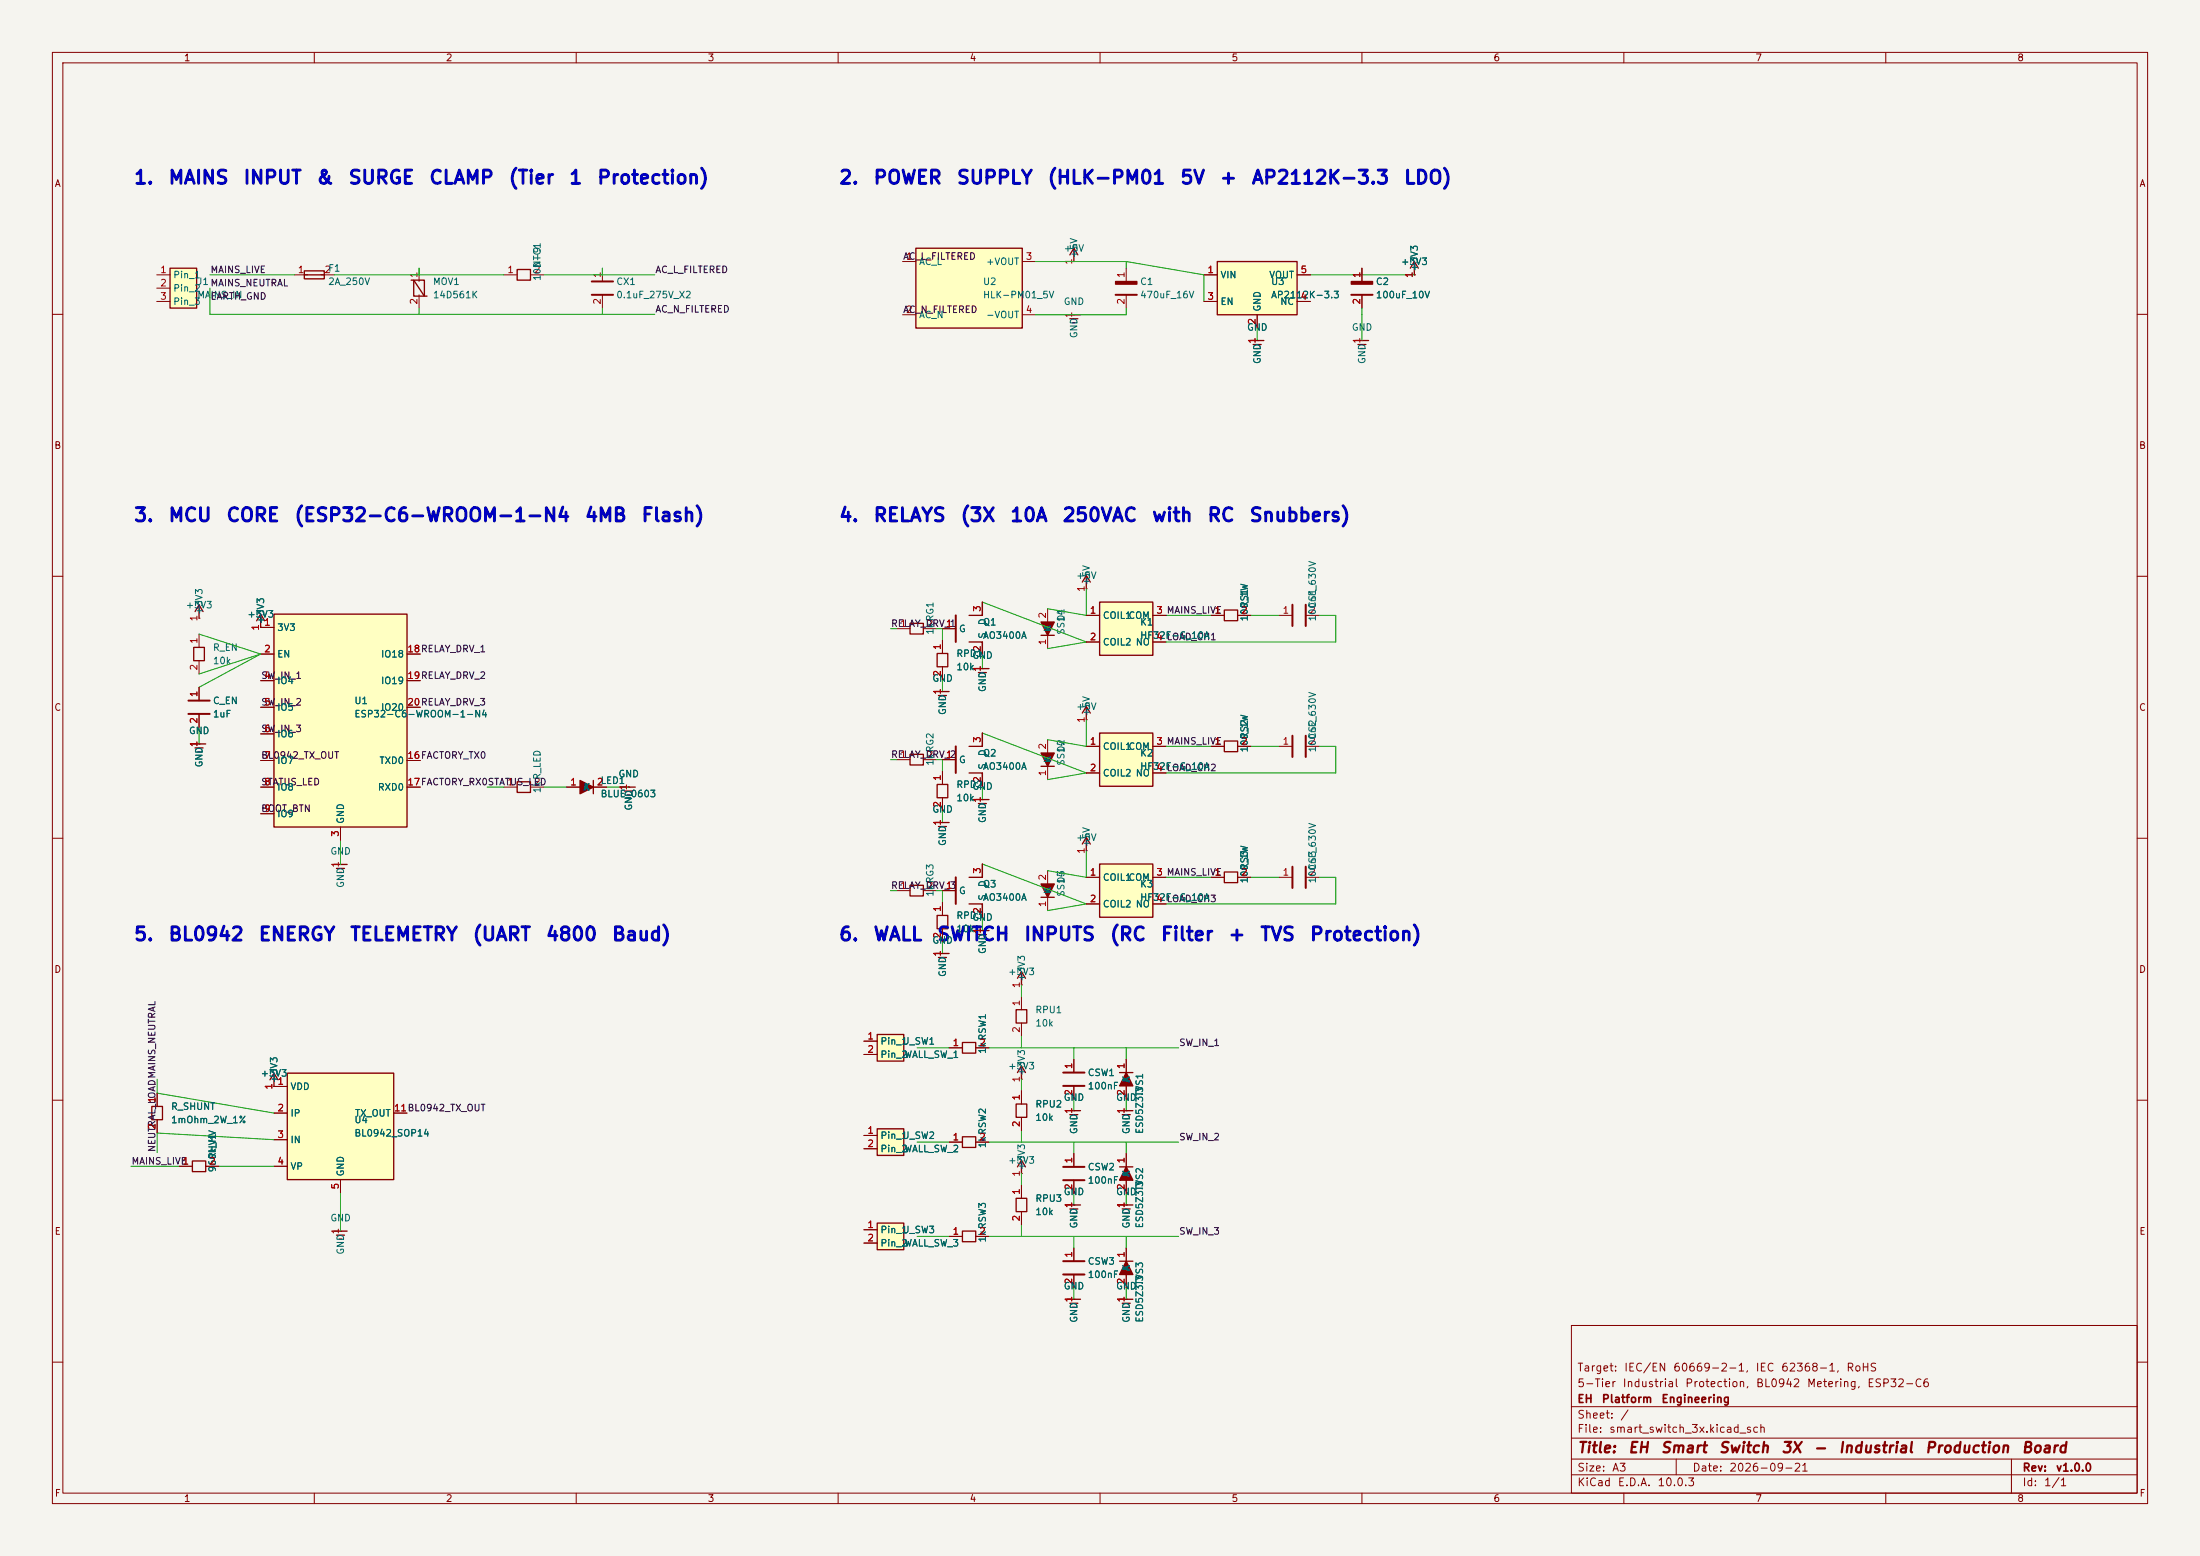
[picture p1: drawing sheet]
<svg xmlns="http://www.w3.org/2000/svg" width="420mm" height="297mm" viewBox="0 0 420 297" stroke-linecap="round" stroke-linejoin="round" font-family="sans-serif">
<path d="M0 0h420v297h-420z" fill="#f5f4ef" stroke="#f5f4ef" stroke-width=".19"/>
<g fill="none" stroke="#840000" stroke-width=".19">
<path d="M10 10h400v277h-400zM12 12h396v273h-396zM60 10v2M110 10v2M160 10v2M210 10v2M260 10v2M310 10v2M360 10v2M10 60h2M408 60h2M10 110h2"/>
<path d="M408 110h2M187.5 127.6h.1M10 160h2M231.2 142.5h2.5M236.3 142.5h2.5M408 160h2M207.4 162.4h.1M10 210h2M408 210h2M300 253h108v32h-108zM10 260h2M300 278.5h108"/>
<path d="M300 274.5h108M300 268.5h108M320 278.5v3M384 278.5v6.5M408 260h2M60 285v2M110 285v2M160 285v2M210 285v2M260 285v2M300 281.5h108M310 285v2"/>
<path d="M360 285v2"/>
</g>
<path d="M186.3 127.6h2.5M186.8 128.4h1.5M187.3 129.1h.5M207.4 159.8v2.6M233.7 141.4h2.6v2.1h-2.6zM206.6 161.1l.8-1.3 .7 1.3" fill="none" stroke="#840000" stroke-width=".25"/>
<path d="M209.9 164.9h10.2v10.2h-10.2z" fill="#ffffc2"/>
<path d="M233.7 116.4h2.6v2.1h-2.6zM209.9 164.9h10.2v10.2h-10.2zM183.7 199h2.6v2h-2.6zM194 192.7h2v2.6h-2zM194 210.7h2v2.6h-2zM194.2 204.7l.8-1.2 .8 1.2M195 203.5v2.5M203.7 212h2.6M204.2 212.8h1.6M204.7 213.5h.6" fill="none" stroke="#840000" stroke-width=".25"/>
<g fill="none" stroke="#840000" stroke-width=".19">
<path d="M115 51.2v2.5M115 56.3v2.5M231.2 117.5h2.5M236.3 117.5h2.5M244.2 142.5h2.5M249.3 142.5h2.5M207.4 167.5h2.5M207.4 172.5h2.5M220.1 167.5h2.5M220.1 172.5h2.5M181.2 200h2.5M186.3 200h2.5"/>
<path d="M195 190.2v2.5M195 195.3v2.5M195 206h.1M195 208.2v2.5M195 213.3v2.5M205 212h.1"/>
</g>
<path d="M113 53.7h4M113 56.3h4M246.7 140.4v4.1M249.3 140.4v4.1" fill="none" stroke="#840000" stroke-width=".38"/>
<path d="M167.5 215.5h5v5h-5z" fill="#ffffc2"/>
<path d="M258.7 65h2.6M259.2 65.8h1.6M259.7 66.5h.6M206.6 111.1l.8-1.3 .7 1.3M207.4 109.8v2.6M178.9 124.7h2v2.6h-2zM167.5 215.5h5v5h-5z" fill="none" stroke="#840000" stroke-width=".25"/>
<path d="M260 65h.1M207.4 112.4h.1M179.9 122.2v2.5M179.9 127.3v2.5M164.9 216.7h2.6M164.9 219.3h2.6" fill="none" stroke="#840000" stroke-width=".19"/>
<path d="M232.4 49.9h15.2v10.2h-15.2z" fill="#ffffc2"/>
<path d="M232.4 49.9h15.2v10.2h-15.2zM198.7 121.3h2.6M183.7 217h2.6v2h-2.6z" fill="none" stroke="#840000" stroke-width=".25"/>
<path d="M229.8 52.5h2.6M229.8 57.5h2.6M247.6 52.5h2.6M247.6 57.5h2.6M240 60.1v2.5M200 116.2v2.5M200 121.3v2.5M181.2 218h2.5M186.3 218h2.5" fill="none" stroke="#840000" stroke-width=".19"/>
<path d="M198.7 118.7h2.6l-1.3 2.6z" fill="#840000" stroke="#840000" stroke-width=".25"/>
<path d="M167.5 197.5h5v5h-5z" fill="#ffffc2"/>
<g fill="none" stroke="#840000" stroke-width=".25">
<path d="M58.1 51.7h3.8v1.5h-3.8zM58.1 52.5h3.8M37.2 116.7l.8-1.2 .8 1.2M38 115.5v2.5M49 118.5l.8-1.3 .7 1.3M49.8 117.2v2.6M173.7 119h2.6v2h-2.6zM187.5 114.9v2.6h-2.5M37 123.6h2v2.5h-2zM178.7 132h2.5M179.2 132.8h1.5M179.7 133.5h.5"/>
<path d="M185 122.5h2.5v2.6M36.7 142h2.6M37.2 142.8h1.6M37.7 143.5h.6M113.3 149v2.5M118.7 150.2h2.6M119.2 151h1.6M119.7 151.8h.6M173.7 144h2.6v2h-2.6zM63.7 165h2.6M64.2 165.8h1.6M64.7 166.5h.6"/>
<path d="M167.5 197.5h5v5h-5zM194.2 186.7l.8-1.2 .8 1.2M195 185.5v2.5"/>
</g>
<g fill="none" stroke="#840000" stroke-width=".19">
<path d="M56.2 52.5h2.5M61.3 52.5h2.5M38 118h.1M49.8 119.8h.1M171.2 120h2.5M176.3 120h2.5M179.9 120h2.6M187.5 114.9v2.6M38 121v2.6M38 126.1v2.6M38 131.2v2.5M38 136.3v2.5"/>
<path d="M179.9 132h.1M187.5 122.5v2.6M38 142h.1M108.2 150.2h2.5M113.3 150.2h2.5M120 150.2h.1M171.2 145h2.5M176.3 145h2.5M65 165h.1M164.9 198.7h2.6M195 188h.1M164.9 201.3h2.6"/>
</g>
<path d="M110.7 149l2.6 1.2-2.6 1.3z" fill="#840000" stroke="#840000" stroke-width=".25"/>
<path d="M182.5 117.5v5M36 133.7h4M36 136.3h4" fill="none" stroke="#840000" stroke-width=".38"/>
<path d="M209.9 114.9h10.2v10.2h-10.2z" fill="#ffffc2"/>
<path d="M209.9 114.9h10.2v10.2h-10.2zM206.6 136.1l.8-1.3 .7 1.3M207.4 134.8v2.6" fill="none" stroke="#840000" stroke-width=".25"/>
<path d="M207.4 117.5h2.5M220.1 117.5h2.5M207.4 137.4h.1M207.4 122.5h2.5M220.1 122.5h2.5" fill="none" stroke="#840000" stroke-width=".19"/>
<path d="M52.3 117.2h25.4v40.7h-25.4z" fill="#ffffc2"/>
<path d="M78.5 53.5h.5l2 3h.5M79 53.5h2v3h-2zM52.3 117.2h25.4v40.7h-25.4z" fill="none" stroke="#840000" stroke-width=".25"/>
<g fill="none" stroke="#840000" stroke-width=".19">
<path d="M80 51.2v2.5M80 56.3v2.5M49.8 119.8h2.5M49.8 124.8h2.5M49.8 129.9h2.5M49.8 135h2.5M77.7 124.8h2.5M77.7 129.9h2.5M77.7 135h2.5M49.8 140.1h2.5M49.8 145.2h2.5M49.8 150.2h2.5"/>
<path d="M49.8 155.3h2.5M65 157.9v2.5M77.7 145.2h2.5M77.7 150.2h2.5"/>
</g>
<path d="M32.5 51.2h5v7.6h-5z" fill="#ffffc2"/>
<g fill="none" stroke="#840000" stroke-width=".25">
<path d="M32.5 51.2h5v7.6h-5zM98.7 51.4h2.6v2.1h-2.6zM269.2 51.2l.8-1.3 .8 1.3M270 49.9v2.6M203.7 60.1h2.6M204.2 60.8h1.6M204.7 61.6h.6M29 211.2h2v2.5h-2zM213.7 204.7h2.6M213.7 212h2.6M214.2 212.8h1.6M214.7 213.5h.6"/>
<path d="M36.7 221.6h2.6v2h-2.6z"/>
</g>
<g fill="none" stroke="#840000" stroke-width=".19">
<path d="M29.9 52.5h2.6M29.9 55h2.6M29.9 57.5h2.6M96.2 52.5h2.5M101.3 52.5h2.5M215 51.2v2.5M215 56.3v2.5M260 51.2v2.5M260 56.3v2.5M270 52.5h.1M205 60.1h.1M244.2 117.5h2.5"/>
<path d="M249.3 117.5h2.5M30 208.6v2.6M30 213.7v2.6M205 202.2v2.5M205 207.3v2.5M215 212h.1M215 202.2v2.5M215 207.3v2.5M34.2 222.6h2.5M39.3 222.6h2.5"/>
</g>
<path d="M213 56.3h4M258 56.3h4M246.7 115.4v4.1M249.3 115.4v4.1M203 204.7h4M203 207.3h4" fill="none" stroke="#840000" stroke-width=".38"/>
<g fill="#840000" stroke="#840000" stroke-width=".25">
<path d="M213 53.7h4v.5h-4z"/>
<path d="M215 204.7l1.3 2.6h-2.6z"/>
<path d="M258 53.7h4v.5h-4z"/>
</g>
<path d="M167.5 233.5h5v5h-5z" fill="#ffffc2"/>
<path d="M167.5 233.5h5v5h-5z" fill="none" stroke="#840000" stroke-width=".25"/>
<path d="M164.9 234.7h2.6M164.9 237.3h2.6" fill="none" stroke="#840000" stroke-width=".19"/>
<path d="M54.8 204.8h20.4v20.4h-20.4z" fill="#ffffc2"/>
<path d="M51.5 206.1l.8-1.3 .8 1.3M52.3 204.8v2.6M54.8 204.8h20.4v20.4h-20.4z" fill="none" stroke="#840000" stroke-width=".25"/>
<path d="M52.3 207.4h.1M52.3 207.4h2.5M52.3 212.5h2.5M52.3 217.5h2.5M75.2 212.5h2.5M52.3 222.6h2.5M65 225.2v2.5" fill="none" stroke="#840000" stroke-width=".19"/>
<path d="M174.8 47.4h20.4v15.2h-20.4z" fill="#ffffc2"/>
<g fill="none" stroke="#840000" stroke-width=".25">
<path d="M174.8 47.4h20.4v15.2h-20.4zM204.2 48.7l.8-1.3 .8 1.3M205 47.4v2.5M238.7 65h2.6M239.2 65.8h1.6M239.7 66.5h.6M63.7 235h2.6M64.2 235.8h1.6M64.7 236.5h.6M183.7 235h2.6v2h-2.6zM194 228.7h2v2.6h-2zM194.2 222.7l.8-1.2 .8 1.2"/>
<path d="M195 221.5v2.5M203.7 230h2.6M204.2 230.8h1.6M204.7 231.5h.6M213.7 230h2.6M213.7 222.7h2.6M214.2 230.8h1.6M214.7 231.5h.6M203.7 248h2.6M204.2 248.8h1.6M204.7 249.5h.6M213.7 248h2.6"/>
<path d="M213.7 240.7h2.6M214.2 248.8h1.6M214.7 249.5h.6"/>
</g>
<g fill="none" stroke="#840000" stroke-width=".19">
<path d="M172.3 49.9h2.5M195.2 49.9h2.5M205 49.9h.1M172.3 60.1h2.5M195.2 60.1h2.5M240 65h.1M65 235h.1M181.2 236h2.5M186.3 236h2.5M195 224h.1M195 226.2v2.5M195 231.3v2.5"/>
<path d="M205 230h.1M205 220.2v2.5M205 225.3v2.5M205 238.2v2.5M215 230h.1M215 220.2v2.5M215 225.3v2.5M215 238.2v2.5M205 248h.1M205 243.3v2.5M215 248h.1M215 243.3v2.5"/>
</g>
<path d="M203 222.7h4M203 225.3h4M203 240.7h4M203 243.3h4" fill="none" stroke="#840000" stroke-width=".38"/>
<g fill="#840000" stroke="#840000" stroke-width=".25">
<path d="M215 240.7l1.3 2.6h-2.6z"/>
<path d="M215 222.7l1.3 2.6h-2.6z"/>
</g>
<path d="M209.9 139.9h10.2v10.2h-10.2z" fill="#ffffc2"/>
<g fill="none" stroke="#840000" stroke-width=".25">
<path d="M187.5 139.9v2.6h-2.5M209.9 139.9h10.2v10.2h-10.2zM98.7 149.2h2.6v2.1h-2.6zM178.7 157h2.5M178.9 149.7h2v2.6h-2zM179.2 157.8h1.5M179.7 158.5h.5M185 147.5h2.5v2.6M186.3 152.6h2.5M186.8 153.4h1.5M187.3 154.1h.5M198.7 146.3h2.6"/>
<path d="M173.7 169h2.6v2h-2.6zM178.9 174.7h2v2.6h-2zM185 172.5h2.5v2.6M186.3 177.6h2.5M186.8 178.4h1.5M187.3 179.1h.5M187.5 164.9v2.6h-2.5M198.7 171.3h2.6M233.7 166.4h2.6v2.1h-2.6zM178.7 182h2.5M179.2 182.8h1.5M179.7 183.5h.5"/>
</g>
<g fill="none" stroke="#840000" stroke-width=".19">
<path d="M229.8 52.5h2.6M229.8 57.5h2.6M247.6 52.5h2.6M247.6 57.5h2.6M260 51.2v2.5M260 56.3v2.5M270 52.5h.1M240 65h.1M240 60.1v2.5M49.8 119.8h.1M49.8 119.8h2.5M179.9 120h2.6"/>
<path d="M187.5 114.9v2.6M207.4 117.5h2.5M220.1 117.5h2.5M231.2 117.5h2.5M236.3 117.5h2.5M38 131.2v2.5M38 136.3v2.5M49.8 124.8h2.5M49.8 129.9h2.5M49.8 135h2.5M77.7 124.8h2.5M77.7 129.9h2.5"/>
<path d="M77.7 135h2.5M179.9 132h.1M179.9 122.2v2.5M179.9 127.3v2.5M187.5 127.6h.1M187.5 122.5v2.6M187.5 139.9v2.6M207.4 122.5h2.5M220.1 122.5h2.5M38 142h.1M49.8 150.2h2.5M49.8 140.1h2.5"/>
<path d="M49.8 145.2h2.5M49.8 155.3h2.5M65 157.9v2.5M77.7 150.2h2.5M77.7 145.2h2.5M96.2 150.2h2.5M101.3 150.2h2.5M108.2 150.2h2.5M113.3 150.2h2.5M120 150.2h.1M179.9 157h.1M179.9 147.2v2.5"/>
<path d="M179.9 152.3v2.5M179.9 145h2.6M187.5 152.6h.1M187.5 147.5v2.6M200 141.2v2.5M200 146.3v2.5M207.4 142.5h2.5M207.4 147.5h2.5M220.1 142.5h2.5M220.1 147.5h2.5M231.2 142.5h2.5M236.3 142.5h2.5"/>
<path d="M171.2 170h2.5M176.3 170h2.5M179.9 172.2v2.5M179.9 177.3v2.5M179.9 170h2.6M187.5 177.6h.1M187.5 164.9v2.6M187.5 172.5v2.6M200 166.2v2.5M200 171.3v2.5M207.4 167.5h2.5M207.4 172.5h2.5"/>
<path d="M220.1 167.5h2.5M220.1 172.5h2.5M231.2 167.5h2.5M236.3 167.5h2.5M244.2 167.5h2.5M249.3 167.5h2.5M164.9 198.7h2.6M179.9 182h.1M181.2 200h2.5M186.3 200h2.5M30 208.6v2.6M30 213.7v2.6"/>
<path d="M52.3 207.4h.1M52.3 207.4h2.5M52.3 212.5h2.5M52.3 217.5h2.5M75.2 212.5h2.5M164.9 201.3h2.6M164.9 216.7h2.6M164.9 219.3h2.6M181.2 218h2.5M186.3 218h2.5M195 208.2v2.5M195 213.3v2.5"/>
<path d="M205 212h.1M205 202.2v2.5M205 207.3v2.5M215 212h.1M215 202.2v2.5M215 207.3v2.5M34.2 222.6h2.5M39.3 222.6h2.5M52.3 222.6h2.5M65 225.2v2.5M164.9 234.7h2.6M164.9 237.3h2.6"/>
<path d="M181.2 236h2.5M186.3 236h2.5M195 226.2v2.5M195 231.3v2.5M205 230h.1M205 220.2v2.5M205 225.3v2.5M205 238.2v2.5M215 230h.1M215 220.2v2.5M215 225.3v2.5M215 238.2v2.5"/>
<path d="M205 248h.1M205 243.3v2.5M215 248h.1M215 243.3v2.5"/>
</g>
<g fill="#840000" stroke="#840000" stroke-width=".25">
<path d="M198.7 143.7h2.6l-1.3 2.6z"/>
<path d="M198.7 168.7h2.6l-1.3 2.6z"/>
</g>
<path d="M182.5 142.5v5M182.5 167.5v5M246.7 165.4v4.1M249.3 165.4v4.1" fill="none" stroke="#840000" stroke-width=".38"/>
<g fill="none" stroke="#009600" stroke-width=".19">
<path d="M40.1 52.5h16.1M40.1 55v5h84.9M63.8 52.5h32.4M80 51.2v1.3M80 58.8v1.2M103.8 52.5h21.2M115 51.2v1.3M115 58.8v1.2M197.7 49.9h17.3M215 49.9v1.3M215 58.8v1.3h-17.3M215 49.9l14.8 2.6v5"/>
<path d="M250.2 52.5h19.8M260 51.2v1.3M260 58.8v6.2M240 62.6v2.4M170 120h1.2M178.8 120h1.1v2.2M187.5 114.9l19.9 7.6-7.4 1.3M207.4 112.4v5.1l-7.4-1.3M222.6 117.5h8.6M238.8 117.5h5.4M251.8 117.5h3.2v5h-32.4M38 121l11.8 3.8"/>
<path d="M38 138.8v3.2M49.8 124.8l-11.8 6.4M49.8 124.8l-11.8 3.9M179.9 129.8v2.2M187.5 139.9l19.9 7.6-7.4 1.3M187.5 125.1v2.5M207.4 137.4v5.1l-7.4-1.3M93 150.2h3.2M103.8 150.2h4.4M115.8 150.2h4.2M170 145h1.2M178.8 145h1.1v2.2"/>
<path d="M179.9 154.8v2.2M187.5 150.1v2.5M222.6 142.5h8.6M238.8 142.5h5.4M251.8 142.5h3.2v5h-32.4M65 160.4v4.6M170 170h1.2M178.8 170h1.1v2.2M179.9 179.8v2.2M187.5 175.1v2.5M187.5 164.9l19.9 7.6-7.4 1.3M207.4 162.4v5.1l-7.4-1.3"/>
<path d="M222.6 167.5h8.6M238.8 167.5h5.4M251.8 167.5h3.2v5h-32.4M175.1 200h6.1M188.8 200h36.2M195 188v2.2M195 197.8v2.2M205 200v2.2M215 200v2.2M30 206v2.6l22.3 3.9M52.3 217.5l-22.3-1.2v3.7M175.1 218h6.1"/>
<path d="M188.8 218h36.2M195 206v2.2M195 215.8v2.2M205 209.8v2.2M205 218v2.2M215 209.8v2.2M215 218v2.2M25 222.6h9.2M41.8 222.6h10.5M65 227.7v7.3M175.1 236h6.1M188.8 236h36.2"/>
<path d="M195 224v2.2M195 233.8v2.2M205 227.8v2.2M205 236v2.2M215 227.8v2.2M215 236v2.2M205 245.8v2.2M215 245.8v2.2"/>
</g>
<g font-size="2.5" fill="#0000c2">
<text x="25.4" y="35.8">1.</text>
<text x="32" y="35.8">MAINS</text>
<text x="46.3" y="35.8">INPUT</text>
<text x="60.3" y="35.8">&amp;</text>
<text x="66.4" y="35.8">SURGE</text>
<text x="81.8" y="35.8">CLAMP</text>
<text x="96.9" y="35.8">(Tier</text>
<text x="108.5" y="35.8">1</text>
<text x="113.8" y="35.8">Protection)</text>
<text x="160" y="35.8">2.</text>
<text x="166.6" y="35.8">POWER</text>
<text x="182.5" y="35.8">SUPPLY</text>
<text x="199.8" y="35.8">(HLK-PM01</text>
<text x="225.1" y="35.8">5V</text>
<text x="232.7" y="35.8">+</text>
<text x="238.8" y="35.8">AP2112K-3.3</text>
<text x="267.9" y="35.8">LDO)</text>
<text x="25.4" y="100.2">3.</text>
<text x="32" y="100.2">MCU</text>
<text x="43" y="100.2">CORE</text>
<text x="56" y="100.2">(ESP32-C6-WROOM-1-N4</text>
<text x="111.5" y="100.2">4MB</text>
<text x="122.3" y="100.2">Flash)</text>
<text x="160" y="100.2">4.</text>
<text x="166.6" y="100.2">RELAYS</text>
<text x="183.2" y="100.2">(3X</text>
<text x="192.7" y="100.2">10A</text>
<text x="202.6" y="100.2">250VAC</text>
<text x="219.7" y="100.2">with</text>
<text x="230.3" y="100.2">RC</text>
<text x="238.4" y="100.2">Snubbers)</text>
<text x="25.4" y="180.2">5.</text>
<text x="32" y="180.2">BL0942</text>
<text x="49.2" y="180.2">ENERGY</text>
<text x="66.7" y="180.2">TELEMETRY</text>
<text x="90.1" y="180.2">(UART</text>
<text x="104" y="180.2">4800</text>
<text x="116.6" y="180.2">Baud)</text>
<text x="160" y="180.2">6.</text>
<text x="166.6" y="180.2">WALL</text>
<text x="178.7" y="180.2">SWITCH</text>
<text x="195.3" y="180.2">INPUTS</text>
<text x="211.7" y="180.2">(RC</text>
<text x="221.4" y="180.2">Filter</text>
<text x="234.3" y="180.2">+</text>
<text x="240.4" y="180.2">TVS</text>
<text x="249.9" y="180.2">Protection)</text>
</g>
<g font-size="2" fill="#840000">
<text x="301" y="277.8">Title:</text>
<text x="310.7" y="277.8">EH</text>
<text x="316.9" y="277.8">Smart</text>
<text x="328" y="277.8">Switch</text>
<text x="339.9" y="277.8">3X</text>
<text x="346" y="277.8">-</text>
<text x="350.8" y="277.8">Industrial</text>
<text x="367.4" y="277.8">Production</text>
<text x="385.8" y="277.8">Board</text>
</g>
<g font-size="1.5" fill="#840000">
<text x="301" y="262.1">Target:</text>
<text x="309.9" y="262.1">IEC/EN</text>
<text x="319.3" y="262.1">60669-2-1,</text>
<text x="335" y="262.1">IEC</text>
<text x="339.9" y="262.1">62368-1,</text>
<text x="352.3" y="262.1">RoHS</text>
<text x="301" y="268.1">EH</text>
<text x="301" y="265.1">5-Tier</text>
<text x="305.7" y="268.1">Platform</text>
<text x="309.6" y="265.1">Industrial</text>
<text x="317" y="268.1">Engineering</text>
<text x="321.6" y="265.1">Protection,</text>
<text x="335.1" y="265.1">BL0942</text>
<text x="344.8" y="265.1">Metering,</text>
<text x="356.3" y="265.1">ESP32-C6</text>
<text x="301" y="273.8">File:</text>
<text x="301" y="271.1">Sheet:</text>
<text x="307.1" y="273.8">smart_switch_3x.kicad_sch</text>
<text x="309.2" y="271.1">/</text>
<text x="301" y="281.2">Size:</text>
<text x="307.6" y="281.2">A3</text>
<text x="323" y="281.2">Date:</text>
<text x="330" y="281.2">2026-09-21</text>
<text x="386" y="281.2">Rev:</text>
<text x="392.4" y="281.2">v1.0.0</text>
<text x="301" y="284">KiCad</text>
<text x="308.7" y="284">E.D.A.</text>
<text x="316.3" y="284">10.0.3</text>
<text x="386" y="284">Id:</text>
<text x="390.1" y="284">1/1</text>
</g>
<g font-size="1.3" fill="#840000">
<text x="35" y="12">1</text>
<text x="85" y="12">2</text>
<text x="135" y="12">3</text>
<text x="185" y="12">4</text>
<text x="235" y="12">5</text>
<text x="285" y="12">6</text>
<text x="335" y="12">7</text>
<text x="385" y="12">8</text>
<text x="10.3" y="36">A</text>
<text x="408.3" y="36">A</text>
<text x="10.3" y="86">B</text>
<text x="408.2" y="86">B</text>
<text x="10.3" y="136">C</text>
<text x="408.2" y="136">C</text>
<text x="10.3" y="186">D</text>
<text x="408.2" y="186">D</text>
<text x="10.3" y="236">E</text>
<text x="408.3" y="236">E</text>
<text x="10.3" y="286">F</text>
<text x="35" y="287">1</text>
<text x="85" y="287">2</text>
<text x="135" y="287">3</text>
<text x="185" y="287">4</text>
<text x="235" y="287">5</text>
<text x="285" y="287">6</text>
<text x="335" y="287">7</text>
<text x="385" y="287">8</text>
<text x="408.3" y="286">F</text>
</g>
<g font-size="1.3" fill="#a90000">
<text x="30.5" y="52.4">1</text>
<text x="56.8" y="52.4">1</text>
<text x="61.8" y="52.4">2</text>
<text x="80" y="53.2" transform="rotate(-90 80 53.2)">1</text>
<text x="96.8" y="52.4">1</text>
<text x="101.8" y="52.4">2</text>
<text x="115" y="53.2" transform="rotate(-90 115 53.2)">1</text>
<text x="172.9" y="49.9">1</text>
<text x="195.7" y="49.9">3</text>
<text x="205" y="50.6" transform="rotate(-90 205 50.6)">1</text>
<text x="215" y="53.2" transform="rotate(-90 215 53.2)">1</text>
<text x="230.4" y="52.4">1</text>
<text x="248.2" y="52.4">5</text>
<text x="260" y="53.2" transform="rotate(-90 260 53.2)">1</text>
<text x="270" y="53.2" transform="rotate(-90 270 53.2)">1</text>
<text x="30.5" y="55">2</text>
<text x="30.5" y="57.5">3</text>
<text x="80" y="58.2" transform="rotate(-90 80 58.2)">2</text>
<text x="115" y="58.2" transform="rotate(-90 115 58.2)">2</text>
<text x="215" y="58.2" transform="rotate(-90 215 58.2)">2</text>
<text x="230.4" y="57.5">3</text>
<text x="248.2" y="57.5">4</text>
<text x="260" y="58.2" transform="rotate(-90 260 58.2)">2</text>
<text x="172.9" y="60.1">2</text>
<text x="195.7" y="60.1">4</text>
<text x="205" y="60.8" transform="rotate(-90 205 60.8)">1</text>
<text x="240" y="65.7" transform="rotate(-90 240 65.7)">1</text>
<text x="240" y="62.1" transform="rotate(-90 240 62.1)">2</text>
<text x="260" y="65.7" transform="rotate(-90 260 65.7)">1</text>
<text x="207.4" y="113.1" transform="rotate(-90 207.4 113.1)">1</text>
<text x="38" y="118.7" transform="rotate(-90 38 118.7)">1</text>
<text x="50.3" y="119.7">1</text>
<text x="171.8" y="120">1</text>
<text x="176.8" y="120">2</text>
<text x="180.5" y="120">1</text>
<text x="187.5" y="116.9" transform="rotate(-90 187.5 116.9)">3</text>
<text x="200" y="118.2" transform="rotate(-90 200 118.2)">2</text>
<text x="207.9" y="117.4">1</text>
<text x="220.6" y="117.4">3 MAINS_LIVE</text>
<text x="220.6" y="117.4">3</text>
<text x="231.8" y="117.4">1</text>
<text x="236.8" y="117.4">2</text>
<text x="244.8" y="117.4">1</text>
<text x="249.8" y="117.4">2</text>
<text x="38" y="123" transform="rotate(-90 38 123)">1</text>
<text x="49.7" y="120.5" transform="rotate(-90 49.7 120.5)">1</text>
<text x="50.3" y="124.8">2</text>
<text x="77.7" y="124.8">18RELAY_DRV_1</text>
<text x="77.7" y="124.8">18</text>
<text x="179.9" y="124.2" transform="rotate(-90 179.9 124.2)">1</text>
<text x="187.5" y="124.5" transform="rotate(-90 187.5 124.5)">2</text>
<text x="200" y="123.2" transform="rotate(-90 200 123.2)">1</text>
<text x="207.9" y="122.5">2</text>
<text x="220.6" y="122.5">4 LOAD_CH1</text>
<text x="220.6" y="122.5">4</text>
<text x="38" y="128.1" transform="rotate(-90 38 128.1)">2</text>
<text x="50.3" y="129.9">4</text>
<text x="77.7" y="129.9">19RELAY_DRV_2</text>
<text x="77.7" y="129.9">19</text>
<text x="179.9" y="129.2" transform="rotate(-90 179.9 129.2)">2</text>
<text x="187.5" y="128.3" transform="rotate(-90 187.5 128.3)">1</text>
<text x="38" y="133.2" transform="rotate(-90 38 133.2)">1</text>
<text x="50.3" y="135">5</text>
<text x="77.7" y="135">20RELAY_DRV_3</text>
<text x="77.7" y="135">20</text>
<text x="179.9" y="132.7" transform="rotate(-90 179.9 132.7)">1</text>
<text x="38" y="142.7" transform="rotate(-90 38 142.7)">1</text>
<text x="38" y="138.2" transform="rotate(-90 38 138.2)">2</text>
<text x="50.3" y="140.1">6</text>
<text x="187.5" y="141.9" transform="rotate(-90 187.5 141.9)">3</text>
<text x="200" y="143.2" transform="rotate(-90 200 143.2)">2</text>
<text x="207.4" y="138.1" transform="rotate(-90 207.4 138.1)">1</text>
<text x="207.9" y="142.4">1</text>
<text x="220.6" y="142.4">3 MAINS_LIVE</text>
<text x="220.6" y="142.4">3</text>
<text x="231.8" y="142.4">1</text>
<text x="236.8" y="142.4">2</text>
<text x="244.8" y="142.4">1</text>
<text x="249.8" y="142.4">2</text>
<text x="50.3" y="145.1">7</text>
<text x="77.7" y="145.1">16FACTORY_TX0</text>
<text x="77.7" y="145.1">16</text>
<text x="171.8" y="145">1</text>
<text x="176.8" y="145">2</text>
<text x="179.9" y="149.2" transform="rotate(-90 179.9 149.2)">1</text>
<text x="180.5" y="145">1</text>
<text x="187.5" y="149.5" transform="rotate(-90 187.5 149.5)">2</text>
<text x="200" y="148.2" transform="rotate(-90 200 148.2)">1</text>
<text x="207.9" y="147.5">2</text>
<text x="220.6" y="147.5">4 LOAD_CH2</text>
<text x="220.6" y="147.5">4</text>
<text x="50.3" y="150.2">8</text>
<text x="50.3" y="155.3">9</text>
<text x="77.7" y="150.2">17FACTORY_RX0STATUS_LED</text>
<text x="77.7" y="150.2">17</text>
<text x="96.8" y="150.2">1</text>
<text x="101.8" y="150.2">2</text>
<text x="108.8" y="150.2">1</text>
<text x="113.8" y="150.2">2</text>
<text x="120" y="150.9" transform="rotate(-90 120 150.9)">1</text>
<text x="179.9" y="154.2" transform="rotate(-90 179.9 154.2)">2</text>
<text x="187.5" y="153.3" transform="rotate(-90 187.5 153.3)">1</text>
<text x="65" y="159.8" transform="rotate(-90 65 159.8)">3</text>
<text x="179.9" y="157.7" transform="rotate(-90 179.9 157.7)">1</text>
<text x="65" y="165.7" transform="rotate(-90 65 165.7)">1</text>
<text x="187.5" y="166.9" transform="rotate(-90 187.5 166.9)">3</text>
<text x="207.4" y="163.1" transform="rotate(-90 207.4 163.1)">1</text>
<text x="207.9" y="167.4">1</text>
<text x="220.6" y="167.4">3 MAINS_LIVE</text>
<text x="220.6" y="167.4">3</text>
<text x="231.8" y="167.4">1</text>
<text x="236.8" y="167.4">2</text>
<text x="244.8" y="167.4">1</text>
<text x="249.8" y="167.4">2</text>
<text x="171.8" y="170">1</text>
<text x="176.8" y="170">2</text>
<text x="180.5" y="170">1</text>
<text x="200" y="173.2" transform="rotate(-90 200 173.2)">1</text>
<text x="200" y="168.2" transform="rotate(-90 200 168.2)">2</text>
<text x="207.9" y="172.5">2</text>
<text x="220.6" y="172.5">4 LOAD_CH3</text>
<text x="220.6" y="172.5">4</text>
<text x="179.9" y="179.2" transform="rotate(-90 179.9 179.2)">2</text>
<text x="179.9" y="174.2" transform="rotate(-90 179.9 174.2)">1</text>
<text x="187.5" y="178.3" transform="rotate(-90 187.5 178.3)">1</text>
<text x="187.5" y="174.5" transform="rotate(-90 187.5 174.5)">2</text>
<text x="179.9" y="182.7" transform="rotate(-90 179.9 182.7)">1</text>
<text x="195" y="188.7" transform="rotate(-90 195 188.7)">1</text>
<text x="195" y="197.2" transform="rotate(-90 195 197.2)">2</text>
<text x="195" y="192.2" transform="rotate(-90 195 192.2)">1</text>
<text x="165.5" y="198.7">1</text>
<text x="165.5" y="201.2">2</text>
<text x="181.8" y="200">1</text>
<text x="186.8" y="200">2</text>
<text x="52.3" y="208.1" transform="rotate(-90 52.3 208.1)">1</text>
<text x="52.9" y="207.4">1</text>
<text x="195" y="206.7" transform="rotate(-90 195 206.7)">1</text>
<text x="205" y="209.2" transform="rotate(-90 205 209.2)">2</text>
<text x="205" y="204.2" transform="rotate(-90 205 204.2)">1</text>
<text x="215" y="209.2" transform="rotate(-90 215 209.2)">2</text>
<text x="215" y="204.2" transform="rotate(-90 215 204.2)">1</text>
<text x="30" y="215.7" transform="rotate(-90 30 215.7)">2</text>
<text x="30" y="210.6" transform="rotate(-90 30 210.6)">1</text>
<text x="52.9" y="212.4">2</text>
<text x="75.1" y="212.4">11BL0942_TX_OUT</text>
<text x="75.1" y="212.4">11</text>
<text x="195" y="215.2" transform="rotate(-90 195 215.2)">2</text>
<text x="195" y="210.2" transform="rotate(-90 195 210.2)">1</text>
<text x="205" y="212.7" transform="rotate(-90 205 212.7)">1</text>
<text x="215" y="212.7" transform="rotate(-90 215 212.7)">1</text>
<text x="52.9" y="217.5">3</text>
<text x="165.5" y="216.7">1</text>
<text x="165.5" y="219.2">2</text>
<text x="181.8" y="218">1</text>
<text x="186.8" y="218">2</text>
<text x="34.8" y="222.6">1</text>
<text x="39.8" y="222.6">2</text>
<text x="52.9" y="222.6">4</text>
<text x="65" y="227.1" transform="rotate(-90 65 227.1)">5</text>
<text x="195" y="224.7" transform="rotate(-90 195 224.7)">1</text>
<text x="205" y="227.2" transform="rotate(-90 205 227.2)">2</text>
<text x="205" y="222.2" transform="rotate(-90 205 222.2)">1</text>
<text x="215" y="227.2" transform="rotate(-90 215 227.2)">2</text>
<text x="215" y="222.2" transform="rotate(-90 215 222.2)">1</text>
<text x="195" y="233.2" transform="rotate(-90 195 233.2)">2</text>
<text x="195" y="228.2" transform="rotate(-90 195 228.2)">1</text>
<text x="205" y="230.7" transform="rotate(-90 205 230.7)">1</text>
<text x="215" y="230.7" transform="rotate(-90 215 230.7)">1</text>
<text x="65" y="235.7" transform="rotate(-90 65 235.7)">1</text>
<text x="165.5" y="234.7">1</text>
<text x="165.5" y="237.2">2</text>
<text x="181.8" y="236">1</text>
<text x="186.8" y="236">2</text>
<text x="205" y="245.2" transform="rotate(-90 205 245.2)">2</text>
<text x="205" y="240.2" transform="rotate(-90 205 240.2)">1</text>
<text x="215" y="245.2" transform="rotate(-90 215 245.2)">2</text>
<text x="215" y="240.2" transform="rotate(-90 215 240.2)">1</text>
<text x="205" y="248.7" transform="rotate(-90 205 248.7)">1</text>
<text x="215" y="248.7" transform="rotate(-90 215 248.7)">1</text>
</g>
<g font-size="1.3" fill="#006464">
<text x="33" y="53.4">Pin_1</text>
<text x="62.5" y="52.2">F1</text>
<text x="103.5" y="53.7" transform="rotate(-90 103.5 53.7)">10D-9</text>
<text x="103.5" y="51.2" transform="rotate(-90 103.5 51.2)">NTC1</text>
<text x="175.3" y="50.9">AC_L</text>
<text x="188.2" y="50.9">+VOUT</text>
<text x="206" y="49.4" transform="rotate(-90 206 49.4)">+5V</text>
<text x="232.9" y="53.4">VIN</text>
<text x="242.2" y="53.4">VOUT</text>
<text x="267.4" y="50.9">+3V3</text>
<text x="271" y="52" transform="rotate(-90 271 52)">+3V3</text>
<text x="33" y="56">Pin_2</text>
<text x="33" y="58.5">Pin_3</text>
<text x="37.5" y="54.7">J1MAINS_NEUTRAL</text>
<text x="37.5" y="57.2">MAINS_IN</text>
<text x="62.5" y="54.7">2A_250V</text>
<text x="82.5" y="57.2">14D561K</text>
<text x="82.5" y="54.7">MOV1</text>
<text x="117.5" y="57.2">0.1uF_275V_X2</text>
<text x="117.5" y="54.7">CX1</text>
<text x="187.5" y="57.2">HLK-PM01_5V</text>
<text x="187.5" y="54.7">U2</text>
<text x="203" y="58.5">GND</text>
<text x="217.5" y="54.7">C1</text>
<text x="217.5" y="57.2">470uF_16V</text>
<text x="232.9" y="58.5">EN</text>
<text x="241" y="59.6" transform="rotate(-90 241 59.6)">GND</text>
<text x="242.5" y="54.7">U3</text>
<text x="242.5" y="57.2">AP2112K-3.3</text>
<text x="244.3" y="58.5">NC</text>
<text x="262.5" y="54.7">C2</text>
<text x="262.5" y="57.2">100uF_10V</text>
<text x="175.3" y="61.1">AC_N</text>
<text x="188.2" y="61.1">-VOUT</text>
<text x="206" y="64.7" transform="rotate(-90 206 64.7)">GND</text>
<text x="238" y="63.4">GND</text>
<text x="258" y="63.4">GND</text>
<text x="241" y="69.6" transform="rotate(-90 241 69.6)">GND</text>
<text x="261" y="69.6" transform="rotate(-90 261 69.6)">GND</text>
<text x="208.4" y="111.9" transform="rotate(-90 208.4 111.9)">+5V</text>
<text x="39" y="117.5" transform="rotate(-90 39 117.5)">+3V3</text>
<text x="47.1" y="118.2">+3V3</text>
<text x="50.7" y="119.3" transform="rotate(-90 50.7 119.3)">+3V3</text>
<text x="187.5" y="119.7">Q1</text>
<text x="188.5" y="119.4" transform="rotate(-90 188.5 119.4)">D</text>
<text x="203.5" y="118.7" transform="rotate(-90 203.5 118.7)">D1</text>
<text x="210.4" y="118.4">COIL1</text>
<text x="215.3" y="118.4">COM</text>
<text x="217.5" y="119.7">K1</text>
<text x="238.5" y="118.7" transform="rotate(-90 238.5 118.7)">100_1W</text>
<text x="238.5" y="116.2" transform="rotate(-90 238.5 116.2)">RS1</text>
<text x="251.5" y="118.7" transform="rotate(-90 251.5 118.7)">100nF_630V</text>
<text x="251.5" y="116.2" transform="rotate(-90 251.5 116.2)">CS1</text>
<text x="40.5" y="124.5">R_EN</text>
<text x="52.8" y="120.7">3V3</text>
<text x="52.8" y="125.8">EN</text>
<text x="72.6" y="125.8">IO18</text>
<text x="178.5" y="121.3" transform="rotate(-90 178.5 121.3)">1kRG1</text>
<text x="182.5" y="125.7">RPD1</text>
<text x="183" y="121">G</text>
<text x="187.5" y="122.2">AO3400A</text>
<text x="188.5" y="122" transform="rotate(-90 188.5 122)">S</text>
<text x="201" y="120.8" transform="rotate(-90 201 120.8)">K</text>
<text x="201" y="120.5" transform="rotate(-90 201 120.5)">A</text>
<text x="203.5" y="121.3" transform="rotate(-90 203.5 121.3)">SS14</text>
<text x="210.4" y="123.5">COIL2 NO</text>
<text x="217.5" y="122.2">HF32F-G_10A</text>
<text x="40.5" y="127.1">10k</text>
<text x="52.8" y="130.9">IO4</text>
<text x="72.6" y="130.9">IO19</text>
<text x="177.9" y="130.4">GND</text>
<text x="182.5" y="128.2">10k</text>
<text x="185.5" y="126.1">GND</text>
<text x="40.5" y="134.7">C_EN</text>
<text x="40.5" y="137.2">1uF</text>
<text x="52.8" y="136">IO5</text>
<text x="67.5" y="137.2">ESP32-C6-WROOM-1-N4</text>
<text x="67.5" y="134.7">U1</text>
<text x="72.6" y="136">IO20</text>
<text x="180.9" y="136.6" transform="rotate(-90 180.9 136.6)">GND</text>
<text x="188.5" y="132.2" transform="rotate(-90 188.5 132.2)">GND</text>
<text x="208.4" y="136.9" transform="rotate(-90 208.4 136.9)">+5V</text>
<text x="36" y="140.4">GND</text>
<text x="52.8" y="141.1">IO6</text>
<text x="203.5" y="143.7" transform="rotate(-90 203.5 143.7)">D2</text>
<text x="210.4" y="143.4">COIL1</text>
<text x="215.3" y="143.4">COM</text>
<text x="238.5" y="143.7" transform="rotate(-90 238.5 143.7)">100_1W</text>
<text x="238.5" y="141.2" transform="rotate(-90 238.5 141.2)">RS2</text>
<text x="251.5" y="143.7" transform="rotate(-90 251.5 143.7)">100nF_630V</text>
<text x="251.5" y="141.2" transform="rotate(-90 251.5 141.2)">CS2</text>
<text x="39" y="146.6" transform="rotate(-90 39 146.6)">GND</text>
<text x="52.8" y="146.1">IO7</text>
<text x="72.3" y="146.1">TXD0</text>
<text x="114.5" y="149.9">LED1</text>
<text x="118" y="148.7">GND</text>
<text x="178.5" y="146.3" transform="rotate(-90 178.5 146.3)">1kRG2</text>
<text x="183" y="146">G</text>
<text x="187.5" y="147.2">AO3400A</text>
<text x="187.5" y="144.7">Q2</text>
<text x="188.5" y="147" transform="rotate(-90 188.5 147)">S</text>
<text x="188.5" y="144.4" transform="rotate(-90 188.5 144.4)">D</text>
<text x="201" y="145.8" transform="rotate(-90 201 145.8)">K</text>
<text x="201" y="145.5" transform="rotate(-90 201 145.5)">A</text>
<text x="203.5" y="146.3" transform="rotate(-90 203.5 146.3)">SS14</text>
<text x="210.4" y="148.5">COIL2 NO</text>
<text x="217.5" y="144.7">K2</text>
<text x="217.5" y="147.2">HF32F-G_10A</text>
<text x="52.8" y="151.2">IO8</text>
<text x="72" y="151.2">RXD0</text>
<text x="103.5" y="151.5" transform="rotate(-90 103.5 151.5)">1kR_LED</text>
<text x="111.2" y="151.2">A</text>
<text x="111.3" y="151.2">K</text>
<text x="114.5" y="152.5">BLUE_0603</text>
<text x="121" y="154.8" transform="rotate(-90 121 154.8)">GND</text>
<text x="177.9" y="155.4">GND</text>
<text x="182.5" y="150.7">RPD2</text>
<text x="182.5" y="153.2">10k</text>
<text x="185.5" y="151.1">GND</text>
<text x="52.8" y="156.3">IO9</text>
<text x="66" y="157.4" transform="rotate(-90 66 157.4)">GND</text>
<text x="180.9" y="161.6" transform="rotate(-90 180.9 161.6)">GND</text>
<text x="188.5" y="157.2" transform="rotate(-90 188.5 157.2)">GND</text>
<text x="208.4" y="161.9" transform="rotate(-90 208.4 161.9)">+5V</text>
<text x="63" y="163.4">GND</text>
<text x="238.5" y="166.2" transform="rotate(-90 238.5 166.2)">RS3</text>
<text x="251.5" y="166.2" transform="rotate(-90 251.5 166.2)">CS3</text>
<text x="66" y="169.6" transform="rotate(-90 66 169.6)">GND</text>
<text x="178.5" y="171.3" transform="rotate(-90 178.5 171.3)">1kRG3</text>
<text x="183" y="171">G</text>
<text x="187.5" y="172.2">AO3400A</text>
<text x="187.5" y="169.7">Q3</text>
<text x="188.5" y="172" transform="rotate(-90 188.5 172)">S</text>
<text x="188.5" y="169.4" transform="rotate(-90 188.5 169.4)">D</text>
<text x="201" y="170.8" transform="rotate(-90 201 170.8)">K</text>
<text x="201" y="170.5" transform="rotate(-90 201 170.5)">A</text>
<text x="203.5" y="171.3" transform="rotate(-90 203.5 171.3)">SS14</text>
<text x="203.5" y="168.7" transform="rotate(-90 203.5 168.7)">D3</text>
<text x="210.4" y="168.4">COIL1</text>
<text x="210.4" y="173.5">COIL2 NO</text>
<text x="215.3" y="168.4">COM</text>
<text x="217.5" y="169.7">K3</text>
<text x="217.5" y="172.2">HF32F-G_10A</text>
<text x="238.5" y="168.7" transform="rotate(-90 238.5 168.7)">100_1W</text>
<text x="251.5" y="168.7" transform="rotate(-90 251.5 168.7)">100nF_630V</text>
<text x="182.5" y="175.7">RPD3</text>
<text x="182.5" y="178.2">10k</text>
<text x="185.5" y="176.1">GND</text>
<text x="177.9" y="180.4">GND</text>
<text x="188.5" y="182.2" transform="rotate(-90 188.5 182.2)">GND</text>
<text x="180.9" y="186.6" transform="rotate(-90 180.9 186.6)">GND</text>
<text x="196" y="187.5" transform="rotate(-90 196 187.5)">+3V3</text>
<text x="197.5" y="196.2">10k</text>
<text x="197.5" y="193.7">RPU1</text>
<text x="168" y="199.7">Pin_1</text>
<text x="168" y="202.2">Pin_2</text>
<text x="172.5" y="199.7">J_SW1</text>
<text x="172.5" y="202.2">WALL_SW_1</text>
<text x="188.5" y="201.3" transform="rotate(-90 188.5 201.3)">1kRSW1</text>
<text x="49.7" y="205.8">+3V3</text>
<text x="53.3" y="206.9" transform="rotate(-90 53.3 206.9)">+3V3</text>
<text x="55.3" y="208.4">VDD</text>
<text x="196" y="205.5" transform="rotate(-90 196 205.5)">+3V3</text>
<text x="207.5" y="208.2">100nF</text>
<text x="207.5" y="205.7">CSW1</text>
<text x="216" y="206.8" transform="rotate(-90 216 206.8)">A</text>
<text x="216" y="206.7" transform="rotate(-90 216 206.7)">K</text>
<text x="218.5" y="209.4" transform="rotate(-90 218.5 209.4)">TVS1</text>
<text x="32.5" y="212.2">R_SHUNT</text>
<text x="32.5" y="214.7">1mOhm_2W_1%</text>
<text x="55.3" y="213.4">IP</text>
<text x="67.5" y="214.7">U4</text>
<text x="67.7" y="213.4">TX_OUT</text>
<text x="197.5" y="214.2">10k</text>
<text x="197.5" y="211.7">RPU2</text>
<text x="203" y="210.4">GND</text>
<text x="213" y="210.4">GND</text>
<text x="41.5" y="221.3" transform="rotate(-90 41.5 221.3)">RHV1</text>
<text x="55.3" y="218.5">IN</text>
<text x="67.5" y="217.2">BL0942_SOP14</text>
<text x="168" y="217.7">Pin_1</text>
<text x="168" y="220.2">Pin_2</text>
<text x="172.5" y="217.7">J_SW2</text>
<text x="172.5" y="220.2">WALL_SW_2</text>
<text x="188.5" y="219.3" transform="rotate(-90 188.5 219.3)">1kRSW2</text>
<text x="206" y="216.6" transform="rotate(-90 206 216.6)">GND</text>
<text x="216" y="216.6" transform="rotate(-90 216 216.6)">GND</text>
<text x="218.5" y="216.6" transform="rotate(-90 218.5 216.6)">ESD5Z3.3</text>
<text x="41.5" y="223.9" transform="rotate(-90 41.5 223.9)">960k_HV</text>
<text x="55.3" y="223.6">VP</text>
<text x="66" y="224.7" transform="rotate(-90 66 224.7)">GND</text>
<text x="196" y="223.5" transform="rotate(-90 196 223.5)">+3V3</text>
<text x="207.5" y="226.2">100nF</text>
<text x="207.5" y="223.7">CSW2</text>
<text x="216" y="224.8" transform="rotate(-90 216 224.8)">A</text>
<text x="216" y="224.7" transform="rotate(-90 216 224.7)">K</text>
<text x="218.5" y="227.4" transform="rotate(-90 218.5 227.4)">TVS2</text>
<text x="63" y="233.4">GND</text>
<text x="197.5" y="232.2">10k</text>
<text x="197.5" y="229.7">RPU3</text>
<text x="203" y="228.4">GND</text>
<text x="213" y="228.4">GND</text>
<text x="66" y="239.6" transform="rotate(-90 66 239.6)">GND</text>
<text x="168" y="235.7">Pin_1</text>
<text x="168" y="238.2">Pin_2</text>
<text x="172.5" y="235.7">J_SW3</text>
<text x="172.5" y="238.2">WALL_SW_3</text>
<text x="188.5" y="237.3" transform="rotate(-90 188.5 237.3)">1kRSW3</text>
<text x="206" y="234.6" transform="rotate(-90 206 234.6)">GND</text>
<text x="216" y="234.6" transform="rotate(-90 216 234.6)">GND</text>
<text x="218.5" y="234.6" transform="rotate(-90 218.5 234.6)">ESD5Z3.3</text>
<text x="207.5" y="244.2">100nF</text>
<text x="207.5" y="241.7">CSW3</text>
<text x="216" y="242.8" transform="rotate(-90 216 242.8)">A</text>
<text x="216" y="242.7" transform="rotate(-90 216 242.7)">K</text>
<text x="218.5" y="245.4" transform="rotate(-90 218.5 245.4)">TVS3</text>
<text x="203" y="246.4">GND</text>
<text x="213" y="246.4">GND</text>
<text x="206" y="252.6" transform="rotate(-90 206 252.6)">GND</text>
<text x="216" y="252.6" transform="rotate(-90 216 252.6)">GND</text>
<text x="218.5" y="252.6" transform="rotate(-90 218.5 252.6)">ESD5Z3.3</text>
</g>
<g font-size="1.3" fill="#0f0f0f">
<text x="40.1" y="52.4">MAINS_LIVE</text>
<text x="125" y="52.4">AC_L_FILTERED</text>
<text x="172.3" y="49.9">AC_L_FILTERED</text>
<text x="40.1" y="57.5">EARTH_GND</text>
<text x="125" y="60">AC_N_FILTERED</text>
<text x="172.3" y="60">AC_N_FILTERED</text>
<text x="170" y="120">RELAY_DRV_1</text>
<text x="49.8" y="129.9">SW_IN_1</text>
<text x="49.8" y="135">SW_IN_2</text>
<text x="49.8" y="140">SW_IN_3</text>
<text x="49.8" y="145.1">BL0942_TX_OUT</text>
<text x="170" y="145">RELAY_DRV_2</text>
<text x="49.8" y="155.3">BOOT_BTN</text>
<text x="49.8" y="150.2">STATUS_LED</text>
<text x="170" y="170">RELAY_DRV_3</text>
<text x="225" y="200">SW_IN_1</text>
<text x="30" y="220" transform="rotate(-90 30 220)">NEUTRAL_LOADMAINS_NEUTRAL</text>
<text x="225" y="218">SW_IN_2</text>
<text x="25" y="222.6">MAINS_LIVE</text>
<text x="225" y="236">SW_IN_3</text>
</g>
</svg>
